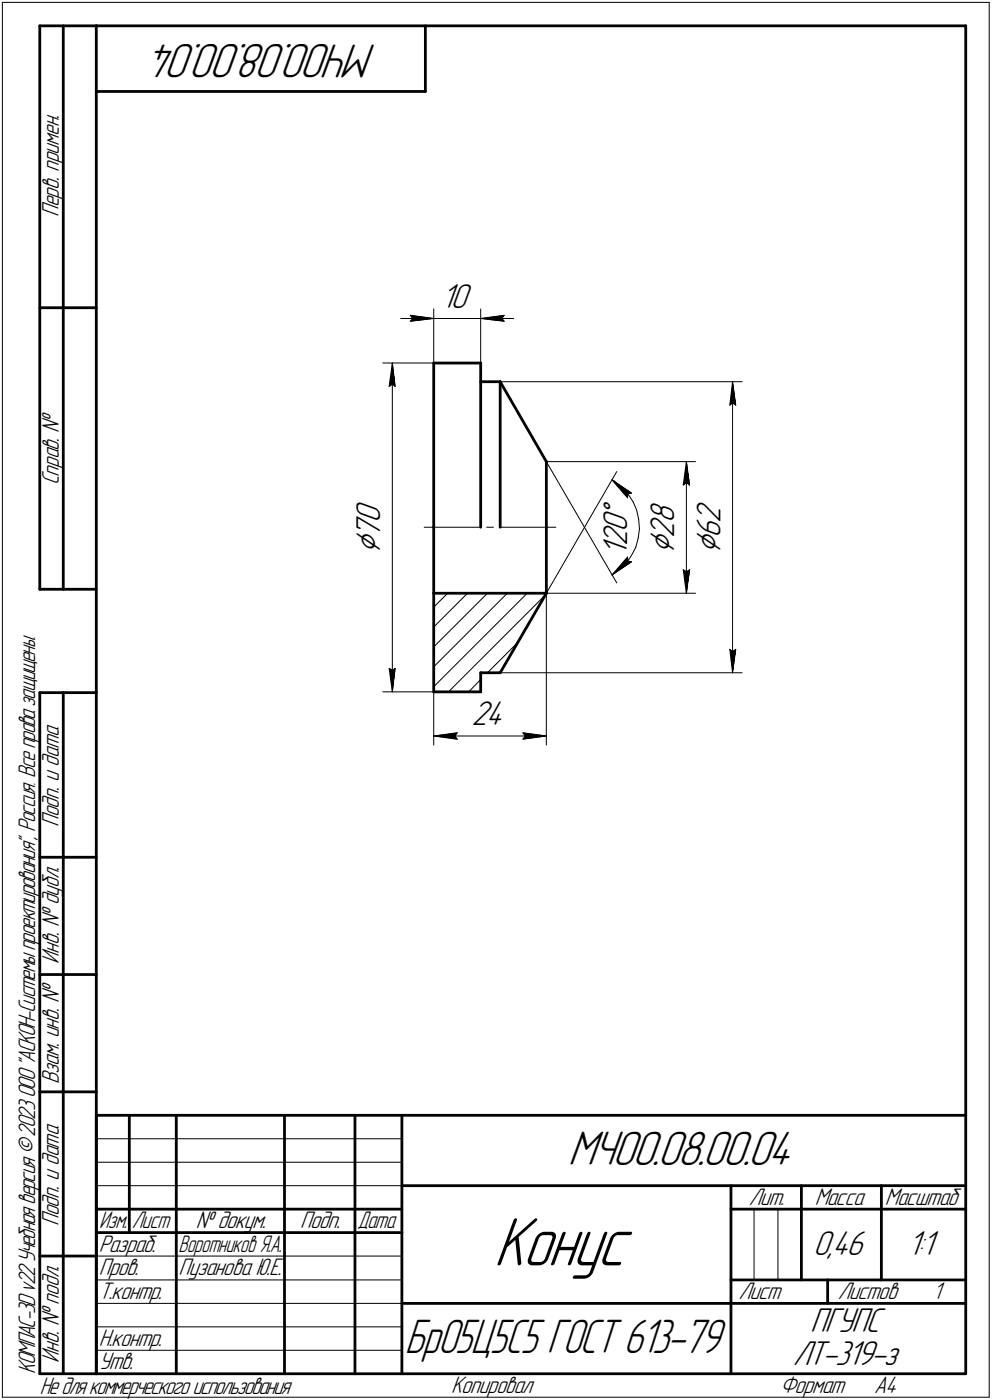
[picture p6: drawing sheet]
<svg xmlns="http://www.w3.org/2000/svg" width="211mm" height="298mm" viewBox="0 0 211 298" stroke-linecap="round" stroke-linejoin="round" font-family="sans-serif">
<g fill="none" stroke="#000" stroke-width=".21">
<path d="M.5 .5v297zM.5 .5h210zM210.5 .5v297zM81.4 77.3h10.9zM83.5 77.3l.6 5zM83.5 77.3l-.7 5zM83.5 77.3v70zM85.3 67.8h7zM87.3 67.1l5 .7zM87.3 67.1l.5 .7zM87.3 68.4l5-.6zM87.8 67.8l-.5 .6z"/>
<path d="M92.3 67.8h10zM92.3 65.8v11.5zM102.3 67.8l5 .6zM102.3 67.8l5-.7zM102.3 67.8h7zM102.3 65.8v11.5zM106.8 67.8l.5 .6zM107.3 67.1l-.5 .7zM82.8 82.3l.7-.5zM83.5 81.8l.6 .5zM106.4 81.3h51.5zM116.2 98.3h31.8z"/>
<path d="M116.2 98.3l15 25.8zM146 98.3l.7 5zM146 98.3l-.6 5zM146 98.3v28zM155.3 86.3l.6-.5zM155.9 81.3l.6 5zM155.9 85.8l.6 .5zM155.9 81.3l-.6 5zM155.9 81.3v62zM90.3 112.3h11.7zM103.5 112.3h1.5zM106.5 112.3h11.8z"/>
<path d="M130.2 102.2l4.2 2.8zM130.2 102.2l3.3 3.8zM130.2 102.2l.5 .2zM130.7 102.4l1.5 1.3zM131.2 100.4l-15 25.9zM132.2 103.7l1.4 1.5zM133.5 118.6l-3.3 3.8zM133.5 118.6l.1 .9zM133.6 119.5l.8 .1zM133.6 105.2l.8-.2zM133.6 105.2l-.1 .8zM133.6 105.2l1.1 1.6z"/>
<path d="M134.4 118.3l-1.1 1.6zM134.7 106.8l.8 1.8zM135.3 116.5l-.9 1.8zM135.5 108.6l.4 2zM135.8 114.6l-.5 1.9zM135.9 110.6l.2 2zM136.1 112.6l-.3 2zM145.4 103.3l.6-.5zM146 102.8l.7 .5zM92.3 133.5l7.2-7.2zM92.3 129.3l2.9-3zM103.7 126.3l-11.4 11.5z"/>
<path d="M116 126.7l-20.6 20.6zM116.2 126.3h31.8zM116.2 126.3v32.4zM130.2 122.4l4.2-2.8zM130.2 122.4l1.6-1.2zM131.8 121.2l1.5-1.3zM145.4 121.3l.6 5zM145.4 121.3l.6 .5zM146 121.8l.7-.5zM146.7 121.3l-.7 5zM155.3 138.3l.6 5zM155.3 138.3l.6 .5z"/>
<path d="M155.9 138.8l.6-.5zM156.5 138.3l-.6 5zM81.4 147.3h10.9zM82.8 142.3l.7 5zM82.8 142.3l.7 .4zM83.5 142.7l.6-.4zM84.1 142.3l-.6 5zM92.3 146.2l19.9-19.9zM92.3 142l15.6-15.7zM92.3 156.7l5-.7zM92.3 156.7l5 .7zM92.3 156.7h23.9z"/>
<path d="M92.3 147.3v11.4zM96.8 156.7l.5 .7zM97.3 156l-.5 .7zM102.3 144.7l-2.6 2.6zM103.7 143.3l6.5-6.6zM106.4 143.3h51.5zM111.3 157.4l4.9-.7zM111.3 156l.5 .7zM111.3 156l4.9 .7zM111.8 156.7l-.5 .7zM20.5 247.5h65zM20.5 252.5h65z"/>
<path d="M20.5 242.5h65zM160.4 257.5v15zM165.5 257.5v15zM20.5 267.5h65zM20.5 272.5h65zM20.5 277.5h65zM.5 297.5h210zM20.5 282.5h65zM20.5 287.5h65z"/>
</g>
<g fill="none" stroke="#000" stroke-width=".59">
<path d="M8.5 5.5v120zM8.5 5.5h12zM13.5 5.5v120zM20.5 5.5v287zM20.5 5.5h185zM20.5 19.5h70zM90.5 5.5v14zM205.5 5.5v287zM8.5 65.5h12zM92.3 77.3v35zM92.3 77.3h10zM102.3 77.3v35z"/>
<path d="M102.3 81.3h4.1zM106.4 81.3l9.8 17zM106.4 81.3v31zM116.2 98.3v14zM92.3 112.3v14zM116.2 112.3v14zM8.5 125.5h12zM92.3 126.3v21zM92.3 126.3h23.9zM116.2 126.3l-9.8 17zM8.5 147.5v145zM8.5 147.5h12z"/>
<path d="M13.5 147.5v145zM92.3 147.3h10zM102.3 143.3v4zM102.3 143.3h4.1zM8.5 182.5h12zM8.5 207.5h12zM8.5 232.5h12zM20.5 237.5h185zM20.5 237.5v55zM27.5 237.5v25zM37.5 237.5v55zM60.5 237.5v55z"/>
<path d="M75.5 237.5v55zM85.5 237.5v55zM20.5 257.5h65zM85.5 252.5h120zM155.5 252.5v40zM155.5 257.5h15zM170.5 252.5v20zM170.5 257.5h35zM187.5 252.5v20zM8.5 267.5h12zM20.5 262.5h65zM85.5 277.5h70z"/>
<path d="M155.5 277.5h50zM155.5 272.5h50zM176.1 272.5v5zM8.5 292.5h12zM20.5 292.5h185z"/>
</g>
<g fill="#000" stroke="#000" stroke-width=".21">
<path d="M83.3 78.6h.2zM83.3 78.7h.2zM83.3 78.7h.2zM83.3 78.8h.2zM83.3 78.9h.2zM83.3 79h.2zM83.3 79.1h.2zM83.3 79.2h.2zM83.2 79.2h.3zM83.2 79.3h.3zM83.2 79.4h.3zM83.2 79.5h.3zM83.2 79.6h.3zM83.2 79.7h.3zM83.2 79.8h.3zM83.1 79.8h.4zM83.1 79.9h.4zM83.1 80h.4zM83.1 80.1h.4zM83.1 80.2h.4zM83.1 80.3h.4zM83.1 80.3h.4zM83.1 80.4h.4zM83.1 80.5h.4zM83.1 80.6h.4zM83.1 80.7h.4zM83.1 80.8h.4zM83.1 80.9h.4zM83.1 80.9h.4zM83.1 81h.4zM83 81.1h.5zM83 81.2h.5zM83 81.3h.5zM83 81.4h.5zM83 81.4h.5zM83 81.5h.5zM83 81.6h.5zM82.9 81.7h.6zM82.9 81.8h.6zM82.9 81.9h.5zM82.9 82h.4zM82.9 82h.2zM82.9 82.1h.2z"/>
<path d="M83.5 78.1h.2zM83.5 78.1h.2zM83.5 78.2h.2zM83.5 78.3h.2zM83.5 78.4h.2zM83.5 78.5h.2zM83.5 78.6h.2zM83.5 78.7h.2zM83.5 78.7h.2zM83.5 78.8h.2zM83.5 78.9h.2zM83.5 79h.2zM83.5 79.1h.2zM83.5 79.2h.2zM83.5 79.2h.2zM83.5 79.3h.2zM83.5 79.4h.2zM83.5 79.5h.3zM83.5 79.6h.3zM83.5 79.7h.3zM83.5 79.8h.3zM83.5 79.8h.3zM83.5 79.9h.3zM83.5 80h.3zM83.5 80.1h.3zM83.5 80.2h.4zM83.5 80.3h.4zM83.5 80.3h.4zM83.5 80.4h.4zM83.5 80.5h.4zM83.5 80.6h.4zM83.5 80.7h.4zM83.5 80.8h.4zM83.5 80.9h.4zM83.5 80.9h.5zM83.5 81h.5zM83.5 81.1h.5zM83.5 81.2h.5zM83.5 81.3h.5zM83.5 81.4h.5zM83.5 81.4h.5zM83.5 81.5h.5zM83.5 81.6h.6zM83.5 81.7h.6zM83.5 81.8h.6zM83.7 81.9h.4zM83.7 82h.4zM83.8 82h.3zM83.9 82.1h.2z"/>
<path d="M87.4 67.2h.6zM87.5 67.3h1.1zM87.5 67.4h1.7zM87.5 67.5h2.3zM87.6 67.6h2.8zM87.7 67.6h3.4zM87.8 67.7h3.9z"/>
<path d="M87.8 67.8h4.5zM87.8 67.9h3.8zM87.7 68h3.2zM87.6 68.1h2.6zM87.5 68.2h2zM87.5 68.2h1.2zM87.4 68.3h.7z"/>
<path d="M102.3 67.8h4.5zM103 67.9h3.8zM103.7 68h3.2zM104.5 68.1h2.5zM105.2 68.2h1.9zM105.9 68.2h1.3zM106.6 68.3h.7z"/>
<path d="M106.7 67.2h.6zM106.1 67.3h1.1zM105.4 67.4h1.7zM104.8 67.5h2.2zM104.2 67.6h2.8zM103.5 67.6h3.4zM103 67.7h3.8z"/>
<path d="M145.9 99.6h.1zM145.9 99.7h.1zM145.9 99.7h.1zM145.9 99.8h.1zM145.9 99.9h.1zM145.9 100h.1zM145.9 100.1h.1zM145.9 100.2h.1zM145.8 100.2h.2zM145.8 100.3h.2zM145.8 100.4h.2zM145.8 100.5h.2zM145.8 100.6h.2zM145.8 100.7h.2zM145.8 100.8h.2zM145.7 100.8h.3zM145.7 100.9h.3zM145.7 101h.3zM145.7 101.1h.3zM145.7 101.2h.3zM145.7 101.3h.3zM145.7 101.3h.3zM145.6 101.4h.4zM145.6 101.5h.4zM145.6 101.6h.4zM145.6 101.7h.4zM145.6 101.8h.4zM145.6 101.9h.4zM145.6 101.9h.4zM145.6 102h.4zM145.5 102.1h.5zM145.5 102.2h.5zM145.5 102.3h.5zM145.5 102.4h.5zM145.5 102.4h.5zM145.5 102.5h.5zM145.5 102.6h.5zM145.5 102.7h.5zM145.5 102.8h.5zM145.5 102.9h.5zM145.5 103h.4zM145.5 103h.2zM145.5 103.1h.1z"/>
<path d="M146 99h.2zM146 99.1h.2zM146 99.1h.2zM146 99.2h.2zM146 99.3h.2zM146 99.4h.2zM146 99.5h.2zM146 99.6h.3zM146 99.7h.3zM146 99.7h.3zM146 99.8h.3zM146 99.9h.3zM146 100h.3zM146 100.1h.3zM146 100.2h.3zM146 100.2h.4zM146 100.3h.4zM146 100.4h.4zM146 100.5h.4zM146 100.6h.4zM146 100.7h.4zM146 100.8h.4zM146 100.8h.5zM146 100.9h.5zM146 101h.5zM146 101.1h.5zM146 101.2h.5zM146 101.3h.5zM146 101.3h.5zM146 101.4h.6zM146 101.5h.6zM146 101.6h.6zM146 101.7h.6zM146 101.8h.6zM146 101.9h.6zM146 101.9h.6zM146 102h.6zM146 102.1h.6zM146 102.2h.6zM146 102.3h.6zM146 102.4h.6zM146 102.4h.6zM146 102.5h.6zM146 102.6h.6zM146 102.7h.7zM146 102.8h.7zM146.2 102.9h.5zM146.3 103h.4zM146.4 103h.3zM146.6 103.1h.1z"/>
<path d="M155.7 82.7h.2zM155.7 82.8h.2zM155.7 82.9h.2zM155.7 83h.2zM155.7 83.1h.2zM155.7 83.1h.2zM155.7 83.2h.2zM155.7 83.3h.2zM155.7 83.4h.2zM155.6 83.5h.3zM155.6 83.6h.3zM155.6 83.7h.3zM155.6 83.7h.3zM155.6 83.8h.3zM155.6 83.9h.3zM155.6 84h.3zM155.6 84.1h.3zM155.5 84.2h.4zM155.5 84.2h.4zM155.5 84.3h.4zM155.5 84.4h.4zM155.5 84.5h.4zM155.5 84.6h.4zM155.5 84.7h.4zM155.5 84.8h.4zM155.5 84.8h.4zM155.4 84.9h.5zM155.4 85h.5zM155.4 85.1h.5zM155.4 85.2h.5zM155.4 85.3h.5zM155.4 85.3h.5zM155.4 85.4h.5zM155.4 85.5h.5zM155.4 85.6h.5zM155.4 85.7h.5zM155.4 85.8h.5zM155.4 85.9h.4zM155.4 85.9h.3zM155.4 86h.2zM155.4 86.1h.1z"/>
<path d="M155.9 82h.1zM155.9 82h.1zM155.9 82.1h.1zM155.9 82.2h.1zM155.9 82.3h.1zM155.9 82.4h.1zM155.9 82.5h.1zM155.9 82.5h.2zM155.9 82.6h.2zM155.9 82.7h.2zM155.9 82.8h.2zM155.9 82.9h.2zM155.9 83h.2zM155.9 83.1h.2zM155.9 83.1h.2zM155.9 83.2h.3zM155.9 83.3h.3zM155.9 83.4h.3zM155.9 83.5h.3zM155.9 83.6h.3zM155.9 83.7h.3zM155.9 83.7h.3zM155.9 83.8h.4zM155.9 83.9h.4zM155.9 84h.4zM155.9 84.1h.4zM155.9 84.2h.4zM155.9 84.2h.4zM155.9 84.3h.4zM155.9 84.4h.5zM155.9 84.5h.5zM155.9 84.6h.5zM155.9 84.7h.5zM155.9 84.8h.5zM155.9 84.8h.5zM155.9 84.9h.5zM155.9 85h.5zM155.9 85.1h.6zM155.9 85.2h.6zM155.9 85.3h.6zM155.9 85.3h.6zM155.9 85.4h.6zM155.9 85.5h.6zM155.9 85.6h.6zM155.9 85.7h.6zM155.9 85.8h.6zM156 85.9h.5zM156.1 85.9h.4zM156.2 86h.3zM156.4 86.1h.1z"/>
<path d="M130.8 102.9h.3zM130.9 103h.2zM131 103h.2zM131.1 103.1h.2zM131.1 103.2h.3zM131.2 103.3h.3zM131.3 103.4h.3zM131.3 103.5h.4zM131.4 103.5h.4zM131.5 103.6h.4zM131.6 103.7h.4zM131.7 103.8h.4zM131.7 103.9h.5zM131.8 104h.4zM131.9 104.1h.5zM131.9 104.1h.6zM132 104.2h.6zM132.1 104.3h.6zM132.2 104.4h.6zM132.2 104.5h.6zM132.3 104.6h.6zM132.4 104.6h.7zM132.4 104.7h.8zM132.5 104.8h.8zM132.6 104.9h.7zM132.7 105h.7zM132.8 105.1h.7zM132.8 105.2h.8zM132.9 105.2h.7zM133 105.3h.6zM133 105.4h.6zM133.1 105.5h.5zM133.2 105.6h.4zM133.3 105.7h.3zM133.3 105.7h.3zM133.4 105.8h.2z"/>
<path d="M130.7 102.6h.2zM130.8 102.7h.2zM130.9 102.8h.2zM131.1 102.9h.1zM131.1 103h.3zM131.2 103h.3zM131.3 103.1h.4zM131.4 103.2h.3zM131.5 103.3h.4zM131.6 103.4h.4zM131.7 103.5h.5zM131.8 103.5h.4zM131.9 103.6h.5zM132 103.7h.5zM132.1 103.8h.6zM132.2 103.9h.6zM132.2 104h.7zM132.4 104.1h.6zM132.5 104.1h.7zM132.6 104.2h.7zM132.7 104.3h.7zM132.8 104.4h.7zM132.8 104.5h.9zM132.9 104.6h.9zM133.1 104.6h.8zM133.2 104.7h.8zM133.3 104.8h.9zM133.3 104.9h1zM133.4 105h1zM133.5 105.1h.5z"/>
<path d="M133.4 118.8h.2zM133.3 118.9h.3zM133.3 119h.3zM133.2 119h.4zM133.1 119.1h.5zM133 119.2h.6zM133 119.3h.6zM132.9 119.4h.7zM132.8 119.5h.8zM132.8 119.5h.7zM132.7 119.6h.7zM132.6 119.7h.7zM132.5 119.8h.8zM132.4 119.9h.8zM132.4 120h.7zM132.3 120.1h.6zM132.2 120.1h.6zM132.2 120.2h.6zM132.1 120.3h.6zM132 120.4h.6zM131.9 120.5h.6zM131.9 120.6h.5zM131.8 120.6h.4zM131.7 120.7h.5zM131.7 120.8h.4zM131.6 120.9h.4zM131.5 121h.4zM131.4 121.1h.4zM131.3 121.2h.4zM131.3 121.2h.3zM131.2 121.3h.3zM131.1 121.4h.3zM131.1 121.5h.2zM131 121.6h.2zM130.9 121.7h.2zM130.8 121.8h.3z"/>
<path d="M133.5 119.5h.5zM133.4 119.6h1zM133.3 119.7h1zM133.3 119.8h.9zM133.2 119.9h.8zM133.1 120h.8zM132.9 120.1h.9zM132.8 120.1h.9zM132.8 120.2h.7zM132.7 120.3h.7zM132.6 120.4h.7zM132.5 120.5h.7zM132.4 120.6h.6zM132.2 120.6h.7zM132.2 120.7h.6zM132.1 120.8h.6zM132 120.9h.5zM131.9 121h.5zM131.8 121.1h.4zM131.7 121.2h.5zM131.6 121.2h.4zM131.5 121.3h.4zM131.4 121.4h.3zM131.3 121.5h.4zM131.2 121.6h.3zM131.1 121.7h.3zM131.1 121.8h.1zM130.9 121.8h.2zM130.8 121.9h.2zM130.7 122h.2z"/>
<path d="M145.5 121.5h.2zM145.5 121.6h.3zM145.5 121.7h.5zM145.5 121.8h.5zM145.5 121.8h.5zM145.5 121.9h.5zM145.5 122h.5zM145.5 122.1h.5zM145.5 122.2h.5zM145.5 122.3h.5zM145.5 122.3h.5zM145.5 122.4h.5zM145.5 122.5h.5zM145.6 122.6h.4zM145.6 122.7h.4zM145.6 122.8h.4zM145.6 122.9h.4zM145.6 122.9h.4zM145.6 123h.4zM145.6 123.1h.4zM145.6 123.2h.4zM145.7 123.3h.3zM145.7 123.4h.3zM145.7 123.4h.3zM145.7 123.5h.3zM145.7 123.6h.3zM145.7 123.7h.3zM145.7 123.8h.3zM145.8 123.9h.2zM145.8 124h.2zM145.8 124h.2zM145.8 124.1h.2zM145.8 124.2h.2zM145.8 124.3h.2zM145.8 124.4h.2zM145.9 124.5h.1zM145.9 124.5h.1zM145.9 124.6h.1zM145.9 124.7h.1zM145.9 124.8h.1zM145.9 124.9h.1zM145.9 125h.1zM145.9 125.1h.1z"/>
<path d="M146.5 121.5h.2zM146.4 121.6h.3zM146.2 121.7h.5zM146 121.8h.7zM146 121.8h.7zM146 121.9h.7zM146 122h.6zM146 122.1h.6zM146 122.2h.6zM146 122.3h.6zM146 122.3h.6zM146 122.4h.6zM146 122.5h.6zM146 122.6h.6zM146 122.7h.6zM146 122.8h.6zM146 122.9h.6zM146 122.9h.6zM146 123h.6zM146 123.1h.6zM146 123.2h.6zM146 123.3h.5zM146 123.4h.5zM146 123.4h.5zM146 123.5h.5zM146 123.6h.5zM146 123.7h.5zM146 123.8h.5zM146 123.9h.4zM146 124h.4zM146 124h.4zM146 124.1h.4zM146 124.2h.4zM146 124.3h.4zM146 124.4h.4zM146 124.5h.3zM146 124.5h.3zM146 124.6h.3zM146 124.7h.3zM146 124.8h.3zM146 124.9h.3zM146 125h.3zM146 125.1h.3zM146 125.1h.2zM146 125.2h.2zM146 125.3h.2zM146 125.4h.2zM146 125.5h.2zM146 125.6h.2zM146 125.6h.2z"/>
<path d="M155.4 138.4h.1zM155.4 138.5h.2zM155.4 138.6h.3zM155.4 138.7h.4zM155.4 138.8h.5zM155.4 138.9h.5zM155.4 138.9h.5zM155.4 139h.5zM155.4 139.1h.5zM155.4 139.2h.5zM155.4 139.3h.5zM155.4 139.4h.5zM155.4 139.4h.5zM155.4 139.5h.5zM155.4 139.6h.5zM155.5 139.7h.4zM155.5 139.8h.4zM155.5 139.9h.4zM155.5 140h.4zM155.5 140h.4zM155.5 140.1h.4zM155.5 140.2h.4zM155.5 140.3h.4zM155.5 140.4h.4zM155.6 140.5h.3zM155.6 140.5h.3zM155.6 140.6h.3zM155.6 140.7h.3zM155.6 140.8h.3zM155.6 140.9h.3zM155.6 141h.3zM155.6 141.1h.3zM155.7 141.1h.2zM155.7 141.2h.2zM155.7 141.3h.2zM155.7 141.4h.2zM155.7 141.5h.2zM155.7 141.6h.2zM155.7 141.6h.2zM155.7 141.7h.2zM155.7 141.8h.2z"/>
<path d="M156.4 138.4h.1zM156.2 138.5h.3zM156.1 138.6h.4zM156 138.7h.5zM155.9 138.8h.6zM155.9 138.9h.6zM155.9 138.9h.6zM155.9 139h.6zM155.9 139.1h.6zM155.9 139.2h.6zM155.9 139.3h.6zM155.9 139.4h.6zM155.9 139.4h.6zM155.9 139.5h.5zM155.9 139.6h.5zM155.9 139.7h.5zM155.9 139.8h.5zM155.9 139.9h.5zM155.9 140h.5zM155.9 140h.5zM155.9 140.1h.5zM155.9 140.2h.4zM155.9 140.3h.4zM155.9 140.4h.4zM155.9 140.5h.4zM155.9 140.5h.4zM155.9 140.6h.4zM155.9 140.7h.4zM155.9 140.8h.3zM155.9 140.9h.3zM155.9 141h.3zM155.9 141.1h.3zM155.9 141.1h.3zM155.9 141.2h.3zM155.9 141.3h.3zM155.9 141.4h.2zM155.9 141.5h.2zM155.9 141.6h.2zM155.9 141.6h.2zM155.9 141.7h.2zM155.9 141.8h.2zM155.9 141.9h.2zM155.9 142h.2zM155.9 142.1h.1zM155.9 142.2h.1zM155.9 142.2h.1zM155.9 142.3h.1zM155.9 142.4h.1zM155.9 142.5h.1zM155.9 142.6h.1z"/>
<path d="M82.9 142.5h.2zM82.9 142.6h.3zM82.9 142.7h.5zM82.9 142.7h.6zM82.9 142.8h.6zM82.9 142.9h.6zM83 143h.5zM83 143.1h.5zM83 143.2h.5zM83 143.3h.5zM83 143.3h.5zM83 143.4h.5zM83 143.5h.5zM83.1 143.6h.4zM83.1 143.7h.4zM83.1 143.8h.4zM83.1 143.8h.4zM83.1 143.9h.4zM83.1 144h.4zM83.1 144.1h.4zM83.1 144.2h.4zM83.1 144.3h.4zM83.1 144.4h.4zM83.1 144.4h.4zM83.1 144.5h.4zM83.1 144.6h.4zM83.1 144.7h.4zM83.1 144.8h.4zM83.2 144.9h.3zM83.2 144.9h.3zM83.2 145h.3zM83.2 145.1h.3zM83.2 145.2h.3zM83.2 145.3h.3zM83.2 145.4h.3zM83.3 145.5h.2zM83.3 145.5h.2zM83.3 145.6h.2zM83.3 145.7h.2zM83.3 145.8h.2zM83.3 145.9h.2zM83.3 146h.2zM83.3 146h.2z"/>
<path d="M83.9 142.5h.2zM83.7 142.6h.4zM83.7 142.7h.4zM83.5 142.7h.6zM83.5 142.8h.6zM83.5 142.9h.6zM83.5 143h.6zM83.5 143.1h.5zM83.5 143.2h.5zM83.5 143.3h.5zM83.5 143.3h.5zM83.5 143.4h.5zM83.5 143.5h.5zM83.5 143.6h.5zM83.5 143.7h.5zM83.5 143.8h.4zM83.5 143.8h.4zM83.5 143.9h.4zM83.5 144h.4zM83.5 144.1h.4zM83.5 144.2h.4zM83.5 144.3h.4zM83.5 144.4h.4zM83.5 144.4h.4zM83.5 144.5h.3zM83.5 144.6h.3zM83.5 144.7h.3zM83.5 144.8h.3zM83.5 144.9h.3zM83.5 144.9h.3zM83.5 145h.3zM83.5 145.1h.3zM83.5 145.2h.2zM83.5 145.3h.2zM83.5 145.4h.2zM83.5 145.5h.2zM83.5 145.5h.2zM83.5 145.6h.2zM83.5 145.7h.2zM83.5 145.8h.2zM83.5 145.9h.2zM83.5 146h.2zM83.5 146h.2zM83.5 146.1h.2zM83.5 146.2h.2zM83.5 146.3h.2zM83.5 146.4h.2zM83.5 146.5h.2zM83.5 146.6h.2z"/>
<path d="M92.3 156.7h4.5zM93 156.8h3.9zM93.6 156.9h3.3zM94.2 157h2.8zM94.8 157.1h2.2zM95.4 157.1h1.7zM96.1 157.2h1.1zM96.7 157.3h.6z"/>
<path d="M96.7 156.1h.6zM96.1 156.2h1.1zM95.4 156.3h1.7zM94.8 156.4h2.2zM94.2 156.5h2.8zM93.6 156.5h3.3zM93 156.6h3.9z"/>
<path d="M111.3 156.1h.6zM111.4 156.2h1.1zM111.5 156.3h1.7zM111.5 156.4h2.3zM111.6 156.5h2.8zM111.7 156.5h3.4zM111.8 156.6h3.9z"/>
<path d="M111.8 156.7h4.4zM111.8 156.8h3.9zM111.7 156.9h3.4zM111.6 157h2.8zM111.5 157.1h2.3zM111.5 157.1h1.7zM111.4 157.2h1.1zM111.3 157.3h.6z"/>
</g>
<text font-size="15.6" x="105.1" y="269.4">Конус</text>
<g font-size="10.9">
<text x="80.2" y="9.4" transform="rotate(-180 80.2 9.4)">МЧ00.08.00.04</text>
<text x="120.8" y="248.1">МЧ00.08.00.04</text>
</g>
<text font-size="10.8" x="86.2" y="288.1">БрО5Ц5С5 ГОСТ 613-79</text>
<g font-size="8.5">
<text x="80.9" y="118" transform="rotate(-90 80.9 118)">Ç70</text>
<text x="143.4" y="118" transform="rotate(-90 143.4 118)">Ç28</text>
<text x="153.3" y="118" transform="rotate(-90 153.3 118)">Ç62</text>
</g>
<g font-size="7.8">
<text x="93.9" y="65.5">10</text>
<text x="133.4" y="118.3" transform="rotate(-90 133.4 118.3)">120Å</text>
<text x="100.3" y="154.4">24</text>
<text x="173" y="267.2">0,46</text>
<text x="193.1" y="267.2">1:1</text>
<text x="172.4" y="283.7">ПГУПС</text>
<text x="168.7" y="290.7">ЛТ-319-з</text>
</g>
<g font-size="5.4">
<text x="12.6" y="46.3" transform="rotate(-90 12.6 46.3)">Перв. примен.</text>
<text x="12.6" y="103.4" transform="rotate(-90 12.6 103.4)">Справ. !</text>
<text x="12.6" y="176.1" transform="rotate(-90 12.6 176.1)">Подп. и дата</text>
<text x="12.6" y="205.2" transform="rotate(-90 12.6 205.2)">Инв. ! дубл.</text>
<text x="12.6" y="230.9" transform="rotate(-90 12.6 230.9)">Взам. инв. !</text>
<text x="159.3" y="256.6">Лит.</text>
<text x="173.4" y="256.6">Масса</text>
<text x="188.3" y="256.6">Масштаб</text>
<text x="12.6" y="261.1" transform="rotate(-90 12.6 261.1)">Подп. и дата</text>
<text x="41.6" y="261.6">! докум.</text>
<text x="63.9" y="261.6">Подп.</text>
<text x="21" y="266.6">Разраб.</text>
<text x="21" y="271.6">Пров.</text>
<text x="38" y="271.6">Пузанова Ю.Е.</text>
<text x="21" y="276.6">Т.контр.</text>
<text x="157.1" y="276.6">Лист</text>
<text x="178.3" y="276.6">Листов</text>
<text x="198.5" y="276.6">1</text>
<text x="21" y="286.6">Н.контр.</text>
<text x="7.5" y="292.5" transform="rotate(-90 7.5 292.5)">КОМПАС-3Dv22Учебнаяверсия©2023ООО&quot;АСКОН-Системыпроектирования&quot;, Россия. Всеправазащищены.</text>
<text x="12.6" y="290.2" transform="rotate(-90 12.6 290.2)">Инв. ! подл.</text>
<text x="21" y="291.6">Утв.</text>
<text x="8.5" y="296.7">Недлякоммерческогоиспользования</text>
<text x="96" y="296.6">Копировал</text>
<text x="166" y="296.6">Формат</text>
<text x="186" y="296.6">A4</text>
</g>
<g font-size="5.3">
<text x="21.1" y="261.6">Изм.</text>
<text x="28.1" y="261.6">Лист</text>
<text x="76.1" y="261.6">Дата</text>
<text x="38" y="266.6">Воротников Я.А.</text>
</g>
</svg>
